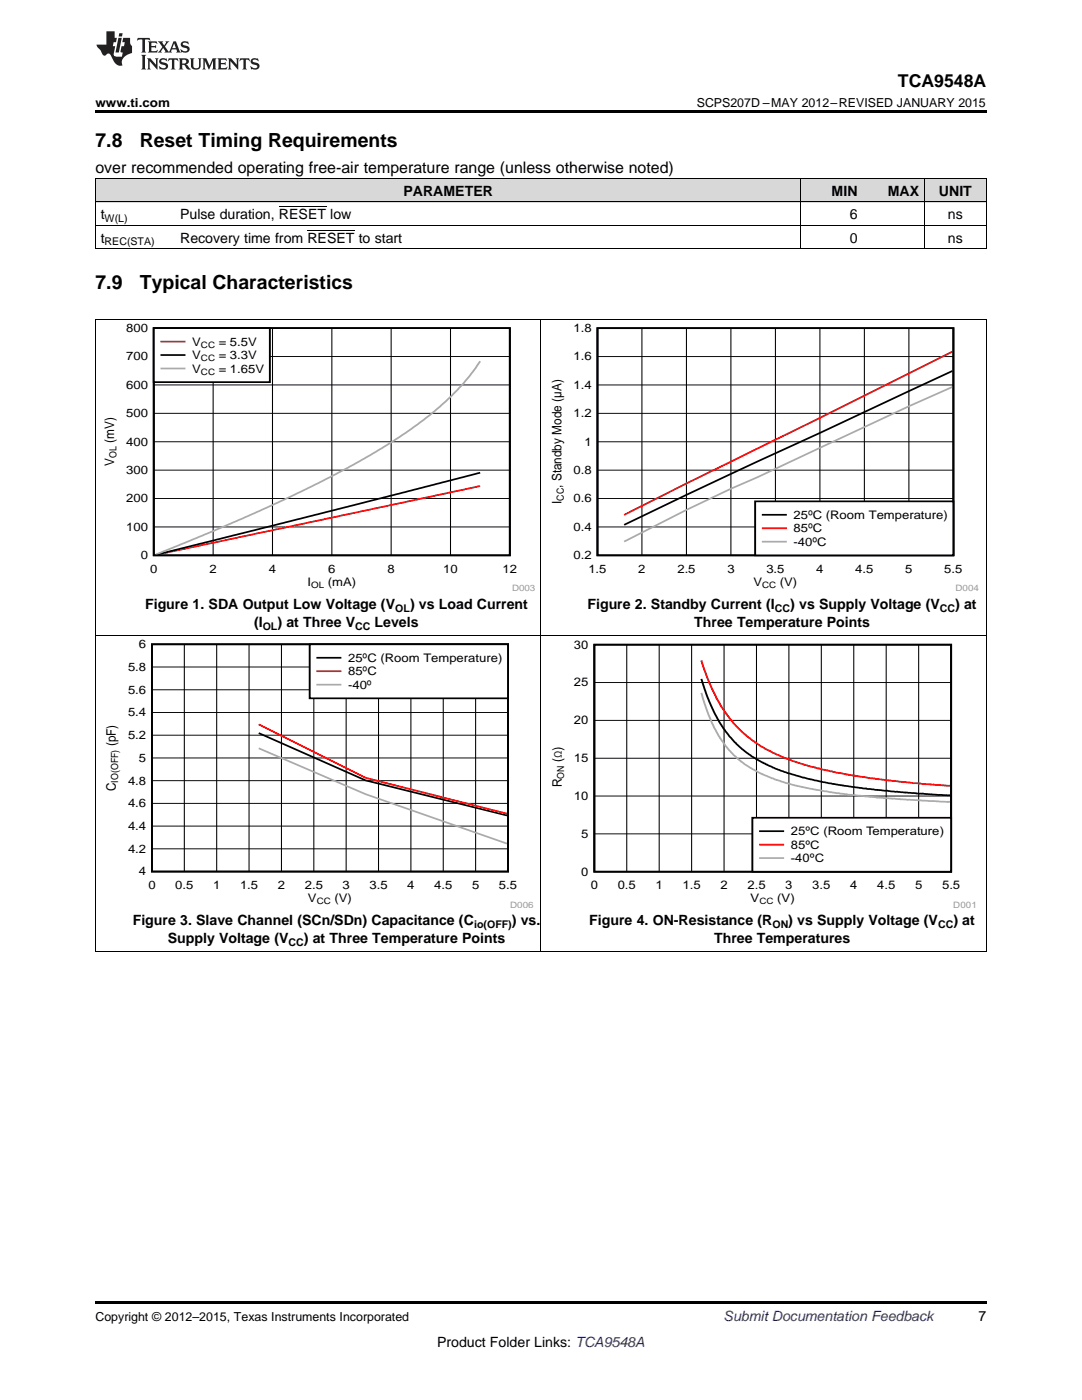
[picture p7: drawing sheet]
<svg xmlns="http://www.w3.org/2000/svg" width="216mm" height="279mm" viewBox="0 0 216 279" stroke-linecap="round" stroke-linejoin="round" font-family="sans-serif">
<g fill="#d8d8d8">
<path d="M19 35.7h15.9v4.7h-15.9z"/>
<path d="M34.9 35.7h125v4.7h-125z"/>
<path d="M159.9 35.7h12.3v4.7h-12.3z"/>
<path d="M172.2 35.7h12.3v4.7h-12.3z"/>
<path d="M184.5 35.7h12.3v4.7h-12.3z"/>
</g>
<path d="M19 189.9l.2 .1zM196.7 189.9l.1 .1zM19 259.7h177.8v.5h-177.8z" fill="#000"/>
<g fill="none" stroke="#000" stroke-width=".2">
<path d="M19.1 126.9v63.1M30.3 137.7h71.1M30.3 133.1h71.1M36.8 128.6v45.3M43.2 128.6v45.3M49.7 128.6v45.3M56.2 128.6v45.3M62.6 128.6v45.3M69.1 128.6v45.3M75.5 128.6v45.3M82 128.6v45.3M88.4 128.6v45.3"/>
<path d="M94.9 128.6v45.3M107.9 126.9v63.1M196.8 126.9v63.1M30.3 155.8h71.1M30.3 151.3h71.1M30.3 146.7h71.1M30.3 142.2h71.1M30.3 169.4h71.1M30.3 164.9h71.1M30.3 160.3h71.1M19 189.9h177.8"/>
</g>
<path d="M30.3 128.6h71.1v45.3h-71.1zM51.6 146.3l21.4 9.4 28.2 7" fill="none" stroke="#000" stroke-width=".36"/>
<path d="M51.6 144.6l21.4 10.6 28.2 7.2" fill="none" stroke="#f00" stroke-width=".36"/>
<path d="M51.6 149.3l21.4 9.2 28.2 9.9" fill="none" stroke="#aaa" stroke-width=".36"/>
<path d="M61.8 128.6h39.6v10.8h-39.6z" fill-rule="evenodd" fill="#fff"/>
<path d="M61.8 128.6h39.6v10.8h-39.6zM63.3 131.3h4.6M118.6 128.7h71.2v45.3h-71.2zM139.9 135.5l1.2 3.5 1.3 3 1.2 2.1 1.9 2.8 1.6 1.7 1.9 1.6 1.9 1.4 2.6 1.3 3.7 1.4 3.1 .9 7.5 1.5 10.8 1.3h.4l5 .4 5.6 .3" fill="none" stroke="#000" stroke-width=".36"/>
<path d="M63.3 134h4.6M139.9 131.8l1.1 3 1.3 3.1 1.7 3.1 1.6 2.4 1.2 1.4 2.2 2.1 2.8 2.1 2.4 1.2 3.5 1.5 2.9 1 6.7 1.6 10.8 1.6 11.5 .9" fill="none" stroke="#f00" stroke-width=".36"/>
<path d="M63.3 136.6h4.6" fill="none" stroke="#aaa" stroke-width=".36"/>
<g fill="none" stroke="#000" stroke-width=".2">
<path d="M118.6 136.2h71.2M125.1 128.7v45.3M131.5 128.7v45.3M138 128.7v45.3M144.5 128.7v45.3M150.9 128.7v45.3M157.4 128.7v45.3M163.9 128.7v45.3M170.4 128.7v45.3M176.8 128.7v45.3M183.3 128.7v45.3M118.6 158.9h71.2"/>
<path d="M118.6 151.3h71.2M118.6 143.8h71.2M118.6 166.4h71.2"/>
</g>
<path d="M139.9 138.3l1 2.9 1.1 3 1.3 2.5 1.4 2.1 1.7 1.9 1.4 1.3 2 1.3 2.3 1.2 2.9 1.2 3.6 1.1 8.4 1.5 8 .9 .3-.1 5.8 .5 8.5 .4" fill="none" stroke="#ababab" stroke-width=".36"/>
<path d="M150.1 163.2h39.7v10.8h-39.7z" fill-rule="evenodd" fill="#fff"/>
<path d="M30.7 65.5h71v45.3h-71zM95.8 94.3l-64.5 16.4M150.1 163.2h39.7v10.8h-39.7zM151.7 165.9h4.6" fill="none" stroke="#000" stroke-width=".36"/>
<path d="M95.8 97l-64.3 13.7M151.7 168.6h4.6" fill="none" stroke="#f00" stroke-width=".36"/>
<path d="M151.7 171.2h4.6" fill="none" stroke="#ababab" stroke-width=".36"/>
<g fill="none" stroke="#000" stroke-width=".2">
<path d="M19.1 63.7v63.2M30.7 76.8h71M30.7 71.2h71M42.5 65.5v45.3M54.4 65.5v45.3M66.2 65.5v45.3M78 65.5v45.3M89.9 65.5v45.3M107.9 63.7v63.2M196.8 63.7v63.2M30.7 99.5h71M30.7 93.8h71"/>
<path d="M30.7 88.2h71M30.7 82.5h71M30.7 105.2h71M19 126.8h177.8"/>
</g>
<path d="M95.8 72.1a52.9 52.9 0 0 1-14.5 14l-5 3.3-5.7 3.3-10.6 5.4-11.5 5.4-17.4 7.2" fill="none" stroke="#aaa" stroke-width=".36"/>
<path d="M30.7 65.5h23.2v10.8h-23.2z" fill-rule="evenodd" fill="#fff"/>
<path d="M30.7 65.5h23.2v10.8h-23.2zM32.2 70.9h4.6M119.2 65.5h71v45.3h-71zM190 74l-26.4 12.4a1552.8 1552.8 0 0 0-39.1 18.3" fill="none" stroke="#000" stroke-width=".36"/>
<path d="M32.2 68.2h4.6M190 70.2l-65.5 32.6" fill="none" stroke="#f00" stroke-width=".36"/>
<path d="M32.2 73.5h4.6M190 77.2l-8.6 3.9-30.2 14.1-5.4 2.3-8.8 4.3-12.5 6.3" fill="none" stroke="#aaa" stroke-width=".36"/>
<g fill="none" stroke="#000" stroke-width=".2">
<path d="M119.2 76.8h71M119.2 71.2h71M128.1 65.5v45.3M137 65.5v45.3M145.8 65.5v45.3M154.7 65.5v45.3M163.6 65.5v45.3M172.5 65.5v45.3M181.4 65.5v45.3M119.2 99.5h71M119.2 93.8h71M119.2 88.2h71"/>
<path d="M119.2 82.5h71M119.2 105.2h71"/>
</g>
<path d="M150.7 100.1h39.5v10.7h-39.5z" fill-rule="evenodd" fill="#fff"/>
<path d="M150.7 100.1h39.5v10.7h-39.5zM152.2 102.7h4.6" fill="none" stroke="#000" stroke-width=".36"/>
<path d="M152.2 105.4h4.6" fill="none" stroke="#f00" stroke-width=".36"/>
<path d="M152.2 108.1h4.6" fill="none" stroke="#aaa" stroke-width=".36"/>
<path d="M19 35.6h177.8M19.1 35.7v14M159.8 35.7v14M184.4 35.7v14M196.8 35.7v14M19 49.6h177.8M19 45h177.8M19 40.3h177.8M19 63.7h177.8" fill="none" stroke="#000" stroke-width=".2"/>
<path d="M19 22h177.8v.5h-177.8zM19 49.6l.2 .1zM159.8 49.6l.1 .1zM172.1 49.6l.1 .1zM184.4 49.6l.1 .1zM196.7 49.6l.1 .1z" fill="#000"/>
<g fill="#231f20">
<path d="M27.5 7.6l-.1 .5 .4-.2h.6v.1v2.1l-.2 .4h1l-.3-.4v-2.1l.1-.1h.5l.5 .2-.2-.5zM29.5 8.3l.2 .3v1.5l-.2 .4h1.8l.2-.6a1.04 1.04 0 0 1-1.3 .2v-.7h.6l.3 .2v-.6l-.3 .2h-.6v-.6l.8-.1 .4 .3-.2-.5zM31.5 8.3l.9 1.1-.9 1.1h.8l-.2-.2 .5-.7 .4 .7-.2 .2h1.5l-.1-.2 .1-.4h.9l.1 .4-.2 .2h1l-.3-.3-.7-1.9h-.5l-.9 2-.8-1 .9-1h-.8l.1 .3-.3 .5-.4-.6 .2-.2zM34.7 8.6l.4 1h-.7zM36.3 8.4a.63 .63 0 0 0-.2 .7 .63 .63 0 0 0 .6 .4l.6 .2 .1 .2a.75 .75 0 0 1-.7 .4 .75 .75 0 0 1-.6-.5l.1 .7 .1-.1a1.11 1.11 0 0 0 1.5-.6 1.13 1.13 0 0 0-1.2-.8l-.1-.4a1.04 1.04 0 0 1 1.2 .2l-.2-.5-.1 .1-.5-.2zM28.2 10.9l.2 .4v2.2l-.2 .4h1l-.3-.4v-2.2l.3-.4zM29.3 11.6l.3 .4v1.5l-.3 .4h.8l-.2-.4v-1.3l1.5 1.7v-1.9l.2-.4h-.7l.2 .4v.9l-1.1-1.3zM32 11.8a.62 .62 0 0 0-.2 .7 .62 .62 0 0 0 .6 .4l.6 .1 .1 .3a.76 .76 0 0 1-.7 .3 .76 .76 0 0 1-.6-.4l.1 .7 .1-.1a1.11 1.11 0 0 0 1.5-.6 1.13 1.13 0 0 0-1.2-.8l-.1-.4a1.04 1.04 0 0 1 1.2 .2l-.2-.6-.1 .1-.5-.1zM33.7 11.6l-.2 .6a.61 .61 0 0 1 .8-.3v1.6l-.2 .4h.9l-.2-.4v-1.6a.63 .63 0 0 1 .8 .3l-.2-.6zM35.6 11.6l.3 .4v1.5l-.3 .4h1l-.2-.2v-.8l.5 .2a.76 .76 0 0 0 1.2 .7l-1-1a.58 .58 0 0 0 .6-.5 .58 .58 0 0 0-.5-.6zM36.4 11.9h.1a.45 .45 0 0 1 .5 .1 .45 .45 0 0 1 .1 .5l-.7 .2zM37.9 11.6l.2 .2a2.17 2.17 0 0 0 .3 1.9 .99 .99 0 0 0 1.6-.6v-1.1l.2-.4h-.7l.2 .2a1.92 1.92 0 0 1-.2 1.8 .6 .6 0 0 1-.9-.5v-1.1l.2-.4zM40.4 11.6l.2 .4v1.5l-.2 .4h.7l-.2-.4v-1.4l.8 1.8 .8-1.8v1.4l-.2 .4h.9l-.2-.4v-1.5l.2-.4h-.8l-.6 1.5-.6-1.5zM43.4 11.6l.2 .4v1.5l-.2 .4h1.8l.2-.6a1.04 1.04 0 0 1-1.3 .1v-.6h.5l.4 .2v-.6l-.4 .2h-.5v-.7h.8l.3 .3-.1-.6zM45.5 11.6l.2 .4v1.5l-.2 .4h.7l-.2-.4v-1.3l1.5 1.7v-1.9l.2-.4h-.7l.2 .4v.9l-1.1-1.3zM47.9 11.6l-.1 .6a.61 .61 0 0 1 .8-.3v1.6l-.3 .4h1l-.3-.4 .1-1.6a.63 .63 0 0 1 .7 .3l-.1-.6zM50.2 11.8a.62 .62 0 0 0-.2 .7 .62 .62 0 0 0 .6 .4l.6 .1 .2 .3a.76 .76 0 0 1-.8 .3 .76 .76 0 0 1-.6-.4l.1 .7 .2-.1a1.11 1.11 0 0 0 1.5-.6 1.13 1.13 0 0 0-1.3-.8l-.1-.4a1.04 1.04 0 0 1 1.2 .2l-.1-.6-.2 .1-.5-.1z"/>
<path d="M21.2 6.3v2.6h-1.9l.1 .4 .7 .9a.91 .91 0 0 0 1 .8 .56 .56 0 0 1 .5-.3 .56 .56 0 0 1 .5 .3l.4 .8a1.53 1.53 0 0 0 1.9 1.2 1.54 1.54 0 0 1 1-2.1l.9-.3v-1.4a1.52 1.52 0 0 1-.3-1.6h-1.4l-.2 .8h.5l-.2 .8h-.4l-.2 1v.2l.4 .1-.2 .8a1.93 1.93 0 0 1-1.6-.3l.3-1.8h-.5l.2-.8h.4l.2-.8h-.4v-1.3zM23.6 7.6l-.6 2.9h.7l.6-2.9zM23.8 6.6l-.1 .7h.6l.2-.7z"/>
</g>
<path d="M55.7 41.3h9.4M61.3 45.9h9.4" fill="none" stroke="#000" stroke-width=".2"/>
<g font-size="3.9">
<text x="19" y="29.3">7.8</text>
<text x="27.9" y="29.3">Reset Timing Requirements</text>
<text x="19" y="57.7">7.9</text>
<text x="27.9" y="57.7">Typical Characteristics</text>
</g>
<text font-size="3.5" x="179.2" y="17.3">TCA9548A</text>
<text font-size="3.2" x="19" y="34.4">over recommended operating free-air temperature range (unless otherwise noted)</text>
<g font-size="2.8">
<text x="80.5" y="39.1">PARAMETER</text>
<text x="165.9" y="39.1">MIN</text>
<text x="177.2" y="39.1">MAX</text>
<text x="187.4" y="39.1">UNIT</text>
<text x="20.1" y="43.7">t</text>
<text x="35.9" y="43.7">Pulse duration, RESET low</text>
<text x="169.5" y="43.7">6</text>
<text x="189.2" y="43.7">ns</text>
<text x="20.1" y="48.4">t</text>
<text x="35.9" y="48.4">Recovery time from RESET to start</text>
<text x="169.5" y="48.4">0</text>
<text x="189.2" y="48.4">ns</text>
<text x="29" y="121.6">Figure 1. SDA Output Low Voltage (V</text>
<text x="50.7" y="125.1">(I</text>
<text x="55.4" y="125.1">) at Three V</text>
<text x="74.8" y="125.1">Levels</text>
<text x="81.8" y="121.6">) vs Load Current</text>
<text x="117.2" y="121.6">Figure 2. Standby Current (I</text>
<text x="138.5" y="125.1">Three Temperature Points</text>
<text x="157.7" y="121.6">) vs Supply Voltage (V</text>
<text x="190.6" y="121.6">) at</text>
<text x="26.5" y="184.7">Figure 3. Slave Channel (SCn/SDn) Capacitance (C</text>
<text x="102.1" y="184.7">) vs.</text>
<text x="117.6" y="184.7">Figure 4. ON-Resistance (R</text>
<text x="157.3" y="184.7">) vs Supply Voltage (V</text>
<text x="190.2" y="184.7">) at</text>
<text x="33.5" y="188.2">Supply Voltage (V</text>
<text x="60.6" y="188.2">) at Three Temperature Points</text>
<text x="142.5" y="188.2">Three Temperatures</text>
<text x="195.3" y="263.6">7</text>
<text x="87.2" y="268.9">Product Folder Links: TCA9548A</text>
</g>
<text font-size="2.8" fill="#0000c8" x="144.4" y="263.6">Submit Documentation Feedback</text>
<g font-size="2.6">
<text x="22.8" y="88.4" transform="rotate(-90 22.8 88.4)">(mV)</text>
<text x="22.8" y="93" transform="rotate(-90 22.8 93)">V</text>
<text x="112" y="100.6" transform="rotate(-90 112 100.6)">I</text>
<text x="112" y="97.3" transform="rotate(-90 112 97.3)">, Standby Mode (µA)</text>
<text x="23.1" y="149" transform="rotate(-90 23.1 149)">(pF)</text>
<text x="112.1" y="152.1" transform="rotate(-90 112.1 152.1)">( )</text>
<text x="23.1" y="157.9" transform="rotate(-90 23.1 157.9)">C</text>
<text x="112.1" y="157.1" transform="rotate(-90 112.1 157.1)">R</text>
</g>
<g font-size="2.5">
<text x="19" y="21.4">www.ti.com</text>
<text x="139" y="21.4">SCPS207D –MAY 2012–REVISED JANUARY 2015</text>
<text x="19" y="263.6">Copyright © 2012–2015, Texas Instruments Incorporated</text>
</g>
<g font-size="2.4">
<text x="25.2" y="71.9">700</text>
<text x="25.2" y="66.3">800</text>
<text x="38.3" y="69">V</text>
<text x="38.3" y="71.7">V</text>
<text x="43.6" y="69">= 5.5V</text>
<text x="43.6" y="71.7">= 3.3V</text>
<text x="114.4" y="71.9">1.6</text>
<text x="114.4" y="66.3">1.8</text>
<text x="25.2" y="77.6">600</text>
<text x="38.3" y="74.4">V</text>
<text x="43.6" y="74.4">= 1.65V</text>
<text x="114.4" y="77.6">1.4</text>
<text x="25.2" y="83.3">500</text>
<text x="114.4" y="83.3">1.2</text>
<text x="25.2" y="88.9">400</text>
<text x="116.6" y="88.9">1</text>
<text x="25.2" y="94.6">300</text>
<text x="114.4" y="94.6">0.8</text>
<text x="25.2" y="100.3">200</text>
<text x="114.4" y="100.3">0.6</text>
<text x="25.2" y="105.9">100</text>
<text x="114.4" y="105.9">0.4</text>
<text x="158.3" y="103.6">25ºC (Room Temperature)</text>
<text x="158.3" y="106.3">85ºC</text>
<text x="28.1" y="111.6">0</text>
<text x="114.4" y="111.6">0.2</text>
<text x="158.3" y="108.9">-40ºC</text>
<text x="30" y="114.3">0</text>
<text x="41.8" y="114.3">2</text>
<text x="53.6" y="114.3">4</text>
<text x="61.3" y="117">I</text>
<text x="65.4" y="117">(mA)</text>
<text x="65.5" y="114.3">6</text>
<text x="77.3" y="114.3">8</text>
<text x="88.4" y="114.3">10</text>
<text x="100.3" y="114.3">12</text>
<text x="117.4" y="114.3">1.5</text>
<text x="127.4" y="114.3">2</text>
<text x="135.2" y="114.3">2.5</text>
<text x="145.1" y="114.3">3</text>
<text x="150.3" y="117">V</text>
<text x="152.9" y="114.3">3.5</text>
<text x="155.6" y="117">(V)</text>
<text x="162.9" y="114.3">4</text>
<text x="170.7" y="114.3">4.5</text>
<text x="180.6" y="114.3">5</text>
<text x="188.4" y="114.3">5.5</text>
<text x="27.7" y="129.4">6</text>
<text x="25.5" y="133.9">5.8</text>
<text x="69.5" y="132.1">25ºC (Room Temperature)</text>
<text x="69.5" y="134.8">85ºC</text>
<text x="69.5" y="137.5">-40º</text>
<text x="25.5" y="143">5.4</text>
<text x="25.5" y="138.4">5.6</text>
<text x="25.5" y="147.5">5.2</text>
<text x="27.7" y="152">5</text>
<text x="25.5" y="161.1">4.6</text>
<text x="25.5" y="156.6">4.8</text>
<text x="25.5" y="165.6">4.4</text>
<text x="25.5" y="170.2">4.2</text>
<text x="27.7" y="174.7">4</text>
<text x="29.6" y="177.4">0</text>
<text x="35" y="177.4">0.5</text>
<text x="42.5" y="177.4">1</text>
<text x="47.9" y="177.4">1.5</text>
<text x="55.4" y="177.4">2</text>
<text x="60.8" y="177.4">2.5</text>
<text x="68.4" y="177.4">3</text>
<text x="73.7" y="177.4">3.5</text>
<text x="81.3" y="177.4">4</text>
<text x="86.6" y="177.4">4.5</text>
<text x="94.2" y="177.4">5</text>
<text x="99.6" y="177.4">5.5</text>
<text x="61.4" y="180.1">V</text>
<text x="66.7" y="180.1">(V)</text>
</g>
<g font-size="2.3">
<text x="114.5" y="129.4">30</text>
<text x="114.5" y="137">25</text>
<text x="114.5" y="144.5">20</text>
<text x="114.5" y="152.1">15</text>
<text x="114.5" y="159.6">10</text>
<text x="116" y="167.2">5</text>
<text x="157.8" y="166.7">25ºC (Room Temperature)</text>
<text x="157.8" y="169.4">85ºC</text>
<text x="157.8" y="172.1">-40ºC</text>
<text x="116" y="174.7">0</text>
<text x="117.9" y="177.4">0</text>
<text x="123.2" y="177.4">0.5</text>
<text x="130.8" y="177.4">1</text>
<text x="136.2" y="177.4">1.5</text>
<text x="143.8" y="177.4">2</text>
<text x="149.1" y="177.4">2.5</text>
<text x="156.7" y="177.4">3</text>
<text x="162.1" y="177.4">3.5</text>
<text x="169.6" y="177.4">4</text>
<text x="175" y="177.4">4.5</text>
<text x="182.6" y="177.4">5</text>
<text x="188" y="177.4">5.5</text>
<text x="149.8" y="180.1">V</text>
<text x="155.1" y="180.1">(V)</text>
</g>
<g font-size="2.1">
<text x="20.9" y="44.3">W(L)</text>
<text x="20.9" y="49">REC(STA)</text>
<text x="52.4" y="125.7">OL</text>
<text x="70.9" y="125.7">CC</text>
<text x="78.9" y="122.1">OL</text>
<text x="154.6" y="122.1">CC</text>
<text x="187.5" y="122.1">CC</text>
<text x="94.6" y="185.2">io(OFF)</text>
<text x="154.1" y="185.2">ON</text>
<text x="187.2" y="185.2">CC</text>
<text x="57.6" y="188.8">CC</text>
</g>
<g font-size="2">
<text x="23.2" y="91.4" transform="rotate(-90 23.2 91.4)">OL</text>
<text x="112.5" y="99.9" transform="rotate(-90 112.5 99.9)">CC</text>
<text x="112.6" y="155.4" transform="rotate(-90 112.6 155.4)">ON Ω</text>
<text x="23.6" y="156.2" transform="rotate(-90 23.6 156.2)">IO(OFF)</text>
</g>
<g font-size="1.8">
<text x="40.1" y="69.4">CC</text>
<text x="40.1" y="72.1">CC</text>
<text x="40.1" y="74.8">CC</text>
<text x="62.1" y="117.4">OL</text>
<text x="152.1" y="117.4">CC</text>
<text x="63.2" y="180.5">CC</text>
<text x="151.5" y="180.5">CC</text>
</g>
<g font-size="1.8" fill="#999">
<text x="102.2" y="118">D003</text>
<text x="190.7" y="118">D004</text>
<text x="101.8" y="181.1">D006</text>
<text x="190.2" y="181.1">D001</text>
</g>
</svg>
